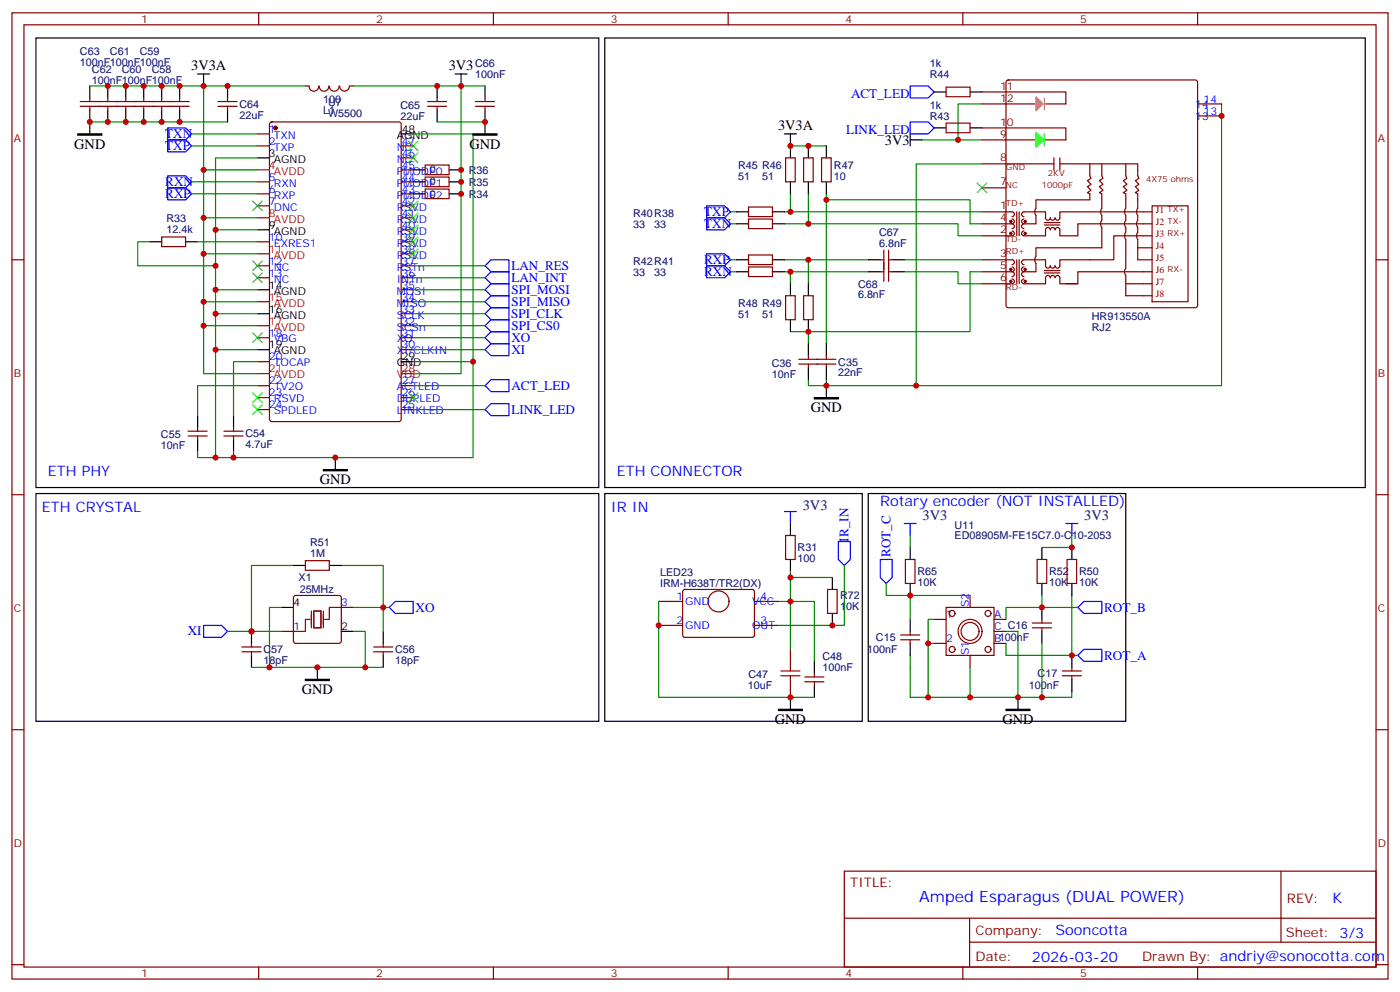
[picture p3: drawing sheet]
<svg xmlns="http://www.w3.org/2000/svg" width="412mm" height="292mm" viewBox="0 0 412 292" stroke-linecap="round" stroke-linejoin="round" font-family="sans-serif">
<g fill="none" stroke="#870000" stroke-width=".35">
<path d="M3.5 3.8h405.4v284.3h-405.4zM7.1 7.3h398.2v277.3h-398.2zM76.2 3.8v3.5M145.3 3.8v3.5M214.5 3.8v3.5M283.6 3.8v3.5M352.8 3.8v3.5M23.6 31.3h32.1M23.6 29.9h32.1M26.5 28.8v1.1M26.5 31.3v1M31.7 28.8v1.1"/>
<path d="M31.7 31.3v1M37 28.8v1.1M37 31.3v1M42.3 28.8v1.1M42.3 31.3v1M47.6 28.8v1.1M47.6 31.3v1M52.9 28.8v1.1M52.9 31.3v1M64.2 31.3h5.6M64.2 29.9h5.6M67 28.8v1.1"/>
<path d="M67 31.3v1M75.8 39.4h3.6M79.6 36.1l.5-.2h37.4l.6 .4 .1 87.1-.5 .6-37.6 .1-.7-.5v-87zM90 25.3h1M93.9 25.3a1.41 1.41 0 0 1-1.4 1.5 1.41 1.41 0 0 1-1.4-1.5M94.1 25.3a1.41 1.41 0 0 0 1.4 1.5 1.41 1.41 0 0 0 1.4-1.5M97 25.3a1.41 1.41 0 0 0 1.4 1.5 1.41 1.41 0 0 0 1.4-1.5M102.9 25.3a1.41 1.41 0 0 1-1.4 1.5 1.41 1.41 0 0 1-1.4-1.5M103 25.3h1.1M125.9 31.3h5.7M125.9 29.9h5.7M128.8 28.8v1.1"/>
<path d="M128.8 31.3v1M140.1 31.3h5.6M140.1 29.9h5.6M142.9 28.8v1.1M142.9 31.3v1M278.7 25.6h7.1v2.9h-7.1zM278.7 36.2h7.1v2.9h-7.1zM289.3 27.1h24.7v3.5h-6M289.3 37.6h24.7v3.6h-6M289.3 30.6h15.5M296.6 23.7l.4-.2h55.1l.5 .2 .2 .5v65.7l-.3 .5-.4 .2h-55.1l-.5-.3-.2-.4v-65.7zM352.8 30.6h7"/>
<path d="M352.8 34.1h7M75.8 42.9h3.6M75.8 53.5h3.6M75.8 57h3.6M118.2 42.9h3.5M118.2 53.5h3.5M118.2 57h3.5M118.2 50h3.5M118.2 46.5h3.5M125.2 55.6h7.1v2.9h-7.1zM125.2 52.1h7.1v2.8h-7.1zM125.2 48.6h7.1v2.8h-7.1z"/>
<path d="M231.4 46.5h2.8v7h-2.8zM236.7 46.5h2.8v7h-2.8zM242 46.5h2.8v7h-2.8zM289.3 55.3h7M289.3 48.2h21.1M289.3 41.2h15.5M310.4 46.5v3.5M312.2 48.2h22.9v3.6l.4 .7-1.1 .7 1.1 1-1.1 .7 1.1 1.1-1.1 .7 .7 .3v4.3a1.77 1.77 0 0 0 0 2.1v1.4a1.77 1.77 0 0 0 0 2.1v1.4a1.77 1.77 0 0 0 0 2.1v6h4.3M312.2 46.5v3.5M321 48.2v3.6l.4 .7-1.1 .7 1.1 1-1.1 .7 1.1 1.1-1.1 .7 .7 .3v1.8h-15.8l-.1 2.5a1.77 1.77 0 0 0 .1 2.1v2.5h-3.6M324.6 48.2v3.6l.3 .7-1.1 .7 1.1 1-1.1 .7 1.1 1.1-1.1 .7 .8 .3-.1 4.3a1.77 1.77 0 0 0 .1 2.1l-.1 1.4a1.77 1.77 0 0 0 .1 2.1v6h-19.4l-.1 2.5a1.77 1.77 0 0 0 .1 2.1v2.5h-3.6M331.6 48.2v3.6l.4 .7-1.1 .7 1.1 1-1.1 .7 1.1 1.1-1.1 .7 .7 .3v4.3a1.77 1.77 0 0 0 0 2.1v1.4a1.77 1.77 0 0 0 0 2.1v1.4a1.77 1.77 0 0 0 0 2.1v8.5a1.77 1.77 0 0 0 0 2.1v6h7.8"/>
<path d="M3.5 76.4h3.6M47.6 69.7h7.1v2.9h-7.1zM75.8 60.6h3.6M75.8 71.2h3.6M75.8 78.2h3.6M118.2 60.6h3.5M118.2 71.2h3.5M118.2 78.2h3.5M118.2 74.7h3.5M118.2 67.6h3.5M118.2 64.1h3.5M220.5 78.6h7v2.8h-7z"/>
<path d="M220.5 75h7v2.9h-7zM220.5 64.5h7v2.8h-7zM220.5 60.9h7v2.8h-7zM259.3 76.4h1M259.3 80h1M260.3 73.6v9.2M261.8 76.4h1M261.8 80h1M261.8 73.6v9.2M289.3 76.4h8.8a.71 .71 0 0 1 .7 .8 .71 .71 0 0 1-.7 .7M289.3 62.3h8.8a.71 .71 0 0 1 .7 .7 .71 .71 0 0 1-.7 .7M289.3 80h8.8"/>
<path d="M289.3 65.9h8.8M298.1 80a.71 .71 0 0 1 .7 .7 .71 .71 0 0 1-.7 .7M298.1 78.6a.71 .71 0 0 1 .7 .7 .71 .71 0 0 1-.7 .7M298.1 65.9a.71 .71 0 0 1 .7 .7 .71 .71 0 0 1-.7 .7M298.1 68a.71 .71 0 0 1 .7 .7 .71 .71 0 0 1-.7 .7h-8.8M298.1 64.5a.71 .71 0 0 1 .7 .7 .71 .71 0 0 1-.7 .7M299.5 62.3v7.1M299.5 76.4v7.1M300.2 62.3v7.1M300.2 76.4v7.1M301.6 80a.71 .71 0 0 0-.7 .7 .71 .71 0 0 0 .7 .7M301.6 78.6a.71 .71 0 0 0-.7 .7 .71 .71 0 0 0 .7 .7"/>
<path d="M301.6 65.9a.71 .71 0 0 0-.7 .7 .71 .71 0 0 0 .7 .7M301.6 64.5a.71 .71 0 0 0-.7 .7 .71 .71 0 0 0 .7 .7M307.6 79.6h4.6M307.6 66.2h4.6M307.6 65.5h4.6M335.1 72.9h4.3M339.4 69.4h-11.3v7h-15.9v1.8a.71 .71 0 0 1-.7 .7 .71 .71 0 0 1-.7-.7 .71 .71 0 0 1-.7 .7 .71 .71 0 0 1-.7-.7 .71 .71 0 0 1-.7 .7 .71 .71 0 0 1-.7-.7v-1.8h-6.4a.71 .71 0 0 0-.7 .8 .71 .71 0 0 0 .7 .7M339.4 80h-21.9v3.5h-3.5M339.4 65.9h-21.9v3.5h-5.3v-1.8a.71 .71 0 0 0-.7-.7 .71 .71 0 0 0-.7 .7 .71 .71 0 0 0-.7-.7 .71 .71 0 0 0-.7 .7 .71 .71 0 0 0-.7-.7 .71 .71 0 0 0-.7 .7v1.8h-6.4a.71 .71 0 0 1-.7-.7 .71 .71 0 0 1 .7-.7M339.4 62.3h-27.2v1.8a.71 .71 0 0 1-.7 .7 .71 .71 0 0 1-.7-.7 .71 .71 0 0 1-.7 .7 .71 .71 0 0 1-.7-.7 .71 .71 0 0 1-.7 .7 .71 .71 0 0 1-.7-.7v-1.8h-6.4a.71 .71 0 0 0-.7 .7 .71 .71 0 0 0 .7 .7M339.4 60.6h10.6v28.2h-10.6zM405.3 76.4h3.6"/>
<path d="M75.8 81.7h3.6M75.8 99.4h3.6M118.2 81.7h3.5M118.2 99.4h3.5M118.2 95.8h3.5M118.2 92.3h3.5M118.2 88.8h3.5M118.2 85.3h3.5M231.4 87h2.8v7.1h-2.8zM236.7 87h2.8v7.1h-2.8zM298.1 82.1a.71 .71 0 0 1 .7 .7 .71 .71 0 0 1-.7 .7h-8.8M301.6 82.1a.71 .71 0 0 0-.7 .7 .71 .71 0 0 0 .7 .7h6.4v-1.8a.71 .71 0 0 1 .7-.7 .71 .71 0 0 1 .7 .7 .71 .71 0 0 1 .7-.7 .71 .71 0 0 1 .7 .7 .71 .71 0 0 1 .7-.7 .71 .71 0 0 1 .7 .7v1.8h5.3"/>
<path d="M307.6 80.3h4.6M331.6 83.5h7.8M75.8 106.4h3.6M75.8 113.5h3.6M75.8 117h3.6M118.2 113.5h3.5M118.2 117h3.5M118.2 102.9h3.5M235.3 107.1h10.9M235.3 105.7h10.9M238.1 104.7v1M238.1 107.1v1.1"/>
<path d="M243.4 104.7v1M243.4 107.1v1.1M55.4 128.3h5.6M55.4 126.9h5.6M58.2 125.8v1.1M58.2 128.3v1.1M66 128.3h5.6M66 126.9h5.6M68.8 125.8v1.1M68.8 128.3v1.1M75.8 120.5h3.6M118.2 120.5h3.5"/>
<path d="M3.5 145.6h3.6M231.4 157.6h2.8v7h-2.8zM405.3 145.6h3.6M86.7 175.4l.4-.2h12.7l.5 .2 .2 .5v12.7l-.2 .5-.5 .2h-12.7l-.5-.2-.2-.5v-12.7zM90 165h7v2.8h-7zM100.5 178.8h3.6M194 177h7.1M201.3 173.7l.5-.2h20l.4 .7v12.9l-.7 .5-20-.1-.4-.6v-12.7zM222.2 177h7.1M243.8 173.5h2.8v7h-2.8zM266.7 164.6h2.8v7.1h-2.8zM278.7 178.8h14.1v14.1h-14.1z"/>
<path d="M285.8 175.2v3.6M305.5 164.6h2.8v7.1h-2.8zM314.3 164.6h2.8v7.1h-2.8zM71.3 191.8h5.6M71.3 190.4h5.6M74.1 189.3v1.1M74.1 191.8v1.1M82.9 185.8h3.5M110.1 191.8h5.6M110.1 190.4h5.6M112.9 189.3v1.1M112.9 191.8v1.1"/>
<path d="M194 184h7.1M222.2 184h7.1M232.8 191.1v3.5M237.1 199.2h5.6M239.9 198.2v1M265.3 188.3h5.6M265.3 186.9h5.6M268.1 185.8v1.1M268.1 188.3v1M275.2 189.3h3.5M275.2 182.3h3.5M285.8 192.9v3.5"/>
<path d="M292.8 185.8h3.5M292.8 189.3h3.5M292.8 182.3h3.5M304.1 184.7h5.6M304.1 183.3h5.6M306.9 182.3v1M306.9 184.7v1.1M312.9 198.9h5.7M312.9 197.4h5.7M315.7 196.4v1M315.7 198.9v1M3.5 214.7h3.6"/>
<path d="M232.8 201.7v3.5M237.1 200.6h5.6M239.9 200.6v1.1M405.3 214.7h3.6M248.7 256.4h156.6v28.2h-156.6zM377.3 256.4v20.9M248.7 270.2h156.5M285.6 277.3h119.6M285.6 270.2v14.1M3.5 283.9h3.6M76.2 284.6v3.5M145.3 284.6v3.5"/>
<path d="M214.5 284.6v3.5M283.6 284.6v3.5M352.8 284.6v3.5M405.3 283.9h3.6"/>
<circle cx="211.7" cy="177" r="3.1"/>
<circle cx="280.5" cy="180.5" r=".88"/>
<circle cx="280.5" cy="191.1" r=".88"/>
<circle cx="285.7" cy="185.8" r="3.5"/>
<circle cx="285.7" cy="185.8" r="2.65"/>
<circle cx="291" cy="180.5" r=".88"/>
<circle cx="291" cy="191.1" r=".88"/>
</g>
<circle cx="81.1" cy="37.6" r=".53" fill="#870000" stroke="#870000" stroke-width=".35"/>
<g fill="none" stroke="#000" stroke-width=".35">
<path d="M10.6 11.2h165.8v132.3h-165.8zM178.2 11.2h224v132.3h-224zM26.5 25.3v3.5M26.5 32.3v7.1M31.7 25.3v3.5M31.7 32.3v3.6M37 25.3v3.5M37 32.3v3.6M42.3 25.3v3.5M42.3 32.3v3.6M47.6 25.3v3.5M47.6 32.3v3.6"/>
<path d="M52.9 25.3v3.5M52.9 32.3v3.6M58.2 21.8h3.5M60 21.8v3.5M67 25.3v3.5M67 32.3v3.6M118.2 39.4h3.5M128.8 25.3v3.5M128.8 32.3v3.6M134.1 21.8h3.5M135.8 21.8v3.5M142.9 25.3v3.5"/>
<path d="M142.9 32.3v7.1M231.1 39.4h3.5M232.8 39.4v7.1M268.1 39.4v3.5M275.2 27.1h3.5M275.2 37.6h3.5M285.8 27.1h3.5M285.8 37.6h3.5M75.8 46.5h3.6M121.7 57h3.5M121.7 53.5h3.5M121.7 50h3.5"/>
<path d="M132.3 57h3.5M132.3 53.5h3.5M132.3 50h3.5M232.8 53.5v3.5M238.1 42.9v3.6M238.1 53.5v3.5M243.4 42.9v3.6M243.4 53.5v3.5M268.1 41.2h3.5M44.1 71.2h3.5M54.7 71.2h3.5M75.8 67.6h3.6"/>
<path d="M217 80h3.5M217 76.4h3.5M217 65.9h3.5M217 62.3h3.5M227.5 80h3.6M227.5 76.4h3.6M227.5 65.9h3.6M227.5 62.3h3.6M255.8 80h3.5M255.8 76.4h3.5M262.8 80h3.5M262.8 76.4h3.5"/>
<path d="M75.8 85.3h3.6M75.8 92.3h3.6M232.8 83.5v3.5M232.8 94.1v3.5M238.1 83.5v3.5M238.1 94.1v3.5M75.8 102.9h3.6M118.2 106.4h3.5M238.1 101.1v3.6M238.1 108.2v3.5M243.4 101.1v3.6M243.4 108.2v3.5"/>
<path d="M243.4 113.5v3.5M58.2 122.3v3.5M58.2 129.4v3.5M68.8 122.3v3.5M68.8 129.4v3.5M98.8 134.7v3.5M10.6 145.2h165.8v67.1h-165.8zM178.2 145.2h75.8v67.1h-75.8zM232.8 154.1v3.5M255.8 145.2h75.8v67.1h-75.8zM82.9 178.8h3.5M86.4 166.4h3.6"/>
<path d="M97 166.4h3.5M232.8 164.6v3.6M245.2 169.9v3.6M268.1 161.1v3.5M268.1 171.7v3.5M306.9 161.1v3.5M306.9 171.7v3.5M306.9 178.8v3.5M315.7 161.1v3.5M315.7 171.7v3.5M74.1 185.8v3.5M74.1 192.9v3.5"/>
<path d="M93.5 196.4v3.5M100.5 185.8h3.6M112.9 185.8v3.5M112.9 192.9v3.5M239.9 194.6v3.6M245.2 180.5v3.5M268.1 182.3v3.5M268.1 189.3v3.6M306.9 185.8v3.5M315.7 192.9v3.5M315.7 199.9v3.5M232.8 205.2v3.5"/>
<path d="M239.9 201.7v3.5M299.9 205.2v3.5"/>
</g>
<path d="M75.8 50h3.6M75.8 64.1h3.6M75.8 74.7h3.6M75.8 88.8h3.6M75.8 95.8h3.6M75.8 110h3.6M118.2 110h3.5" fill="none" stroke="#f00" stroke-width=".35"/>
<g fill="none" stroke="#00f" stroke-width=".35">
<path d="M49.4 37.6h5.3l1.7 1.8-1.7 1.8h-5.3zM268.1 25.3h5.3l1.8 1.8-1.8 1.7h-5.3zM268.1 35.9h5.3l1.8 1.7-1.8 1.8h-5.3zM49.4 41.2h5.3l1.7 1.7-1.7 1.8h-5.3zM49.4 51.8h5.3l1.7 1.7-1.7 1.8h-5.3zM49.4 55.3h5.3l1.7 1.7-1.7 1.8h-5.3zM142.9 78.2l1.7-1.8h5.3v3.6h-5.3zM144.6 80h5.3v3.5h-5.3l-1.7-1.8zM208.1 74.7h5.3l1.8 1.7-1.8 1.8h-5.3zM208.1 78.2h5.3l1.8 1.8-1.8 1.7h-5.3zM208.1 64.1h5.3l1.8 1.8-1.8 1.7h-5.3zM208.1 60.6h5.3l1.8 1.7-1.8 1.8h-5.3z"/>
<path d="M142.9 85.3l1.7-1.8h5.3v3.5h-5.3zM142.9 92.3l1.7-1.7h5.3v3.5h-5.3zM142.9 95.8l1.7-1.7h5.3v3.5h-5.3zM142.9 88.8l1.7-1.8h5.3v3.6h-5.3zM142.9 99.4l1.7-1.8h5.3v3.5h-5.3zM142.9 113.5l1.7-1.8h5.3v3.6h-5.3zM142.9 102.9l1.7-1.8h5.3v3.6h-5.3zM142.9 120.5l1.7-1.7h5.3v3.5h-5.3zM231.1 150.5h3.5M232.8 150.5v3.6M246.9 159.3h3.6v5.3l-1.8 1.8-1.8-1.8zM266.3 154.1h3.6"/>
<path d="M268.1 154.1v3.5M314 154.1h3.5M315.7 154.1v3.5M116.4 177h5.3v3.5h-5.3l-1.7-1.7zM259.3 164.6h3.5v5.3l-1.7 1.8-1.8-1.8zM317.5 178.8l1.8-1.8h5.3v3.5h-5.3zM60 184h5.3l1.7 1.8-1.7 1.8h-5.3zM317.5 192.9l1.8-1.8h5.3v3.5h-5.3z"/>
</g>
<g fill="none" stroke="#008700" stroke-width=".35">
<path d="M26.5 35.9h40.5M26.5 25.3h33.5M56.4 39.4h19.4M90 25.3h-30v24.7h15.8M104.1 25.3h31.7v84.7h-14.1M121.7 39.4h17.6v67M128.8 35.9h14.1M135.8 25.3h7.1M289.3 30.6h-7.1v10.6M359.8 30.6v82.9h-89.9M56.4 42.9h19.4M56.4 53.5h19.4"/>
<path d="M56.4 57h19.4M60 50v14.1h15.8M75.8 46.5h-12.3v88.2h75.8v-28.3h-17.6M232.8 42.9h10.6M232.8 57v5.3M238.1 57v8.9M243.4 57v1.8h42.4v7.1h3.5M243.4 58.8v42.3M271.6 41.2h17.7M289.3 48.2h-19.4v65.3h-26.5M44.1 71.2h-3.5v7h22.9M58.2 71.2h17.6"/>
<path d="M60 64.1v10.6h15.8M60 74.7v14.1h15.8M63.5 67.6h12.3M121.7 78.2h21.2M215.2 65.9h1.8M215.2 80h1.8M215.2 76.4h1.8M215.2 62.3h1.8M231.1 65.9h51.1v3.5h7.1M231.1 62.3h58.2M231.1 80h24.7M231.1 76.4h24.7"/>
<path d="M232.8 80v3.5M238.1 76.4v7.1M266.3 80h15.9v3.5h7.1M266.3 76.4h23M289.3 80h-3.5v17.6h-53M60 88.8v7h15.8M60 95.8v14.2h15.8M63.5 85.3h12.3M63.5 92.3h12.3M121.7 85.3h21.2M121.7 92.3h21.2M121.7 95.8h21.2"/>
<path d="M121.7 88.8h21.2M121.7 81.7h21.2M121.7 99.4h21.2M238.1 97.6v3.5M63.5 102.9h12.3M75.8 106.4h-7v15.9M75.8 113.5h-17.6v8.8M121.7 102.9h21.2M121.7 113.5h21.2M238.1 111.7v1.8h5.3v-1.8M58.2 132.9v1.8h5.3M68.8 132.9v1.8"/>
<path d="M121.7 120.5h21.2M268.1 157.6v3.5M315.7 157.6v3.5h-8.8M82.9 178.8h-3.5v17.6h28.2v-10.6h-3.5M86.4 166.4h-12.3v19.4M100.5 166.4h12.4v19.4M104.1 178.8h10.6M194 177v28.2h45.9M229.3 177h10.6v17.6M232.8 169.9h12.4M232.8 168.2v22.9M248.7 166.4v17.6h-19.4"/>
<path d="M261.1 171.7v3.5h7v7.1M268.1 175.2h17.7M306.9 175.2v3.6h-10.6v3.5M306.9 178.8h10.6M315.7 175.2v17.7h-19.4v-3.6M67 185.8h15.9M74.1 196.4h5.3M107.6 196.4h5.3M268.1 192.9v12.3h31.8M273.4 189.3h1.8M275.2 182.3h-1.8v22.9M285.8 196.4v8.8"/>
<path d="M296.3 185.8h3.6v19.4h15.8v-1.8M306.9 189.3v15.9M315.7 192.9h1.8"/>
</g>
<path d="M22.9 39.4h7.1v.4h-7.1zM139.3 39.4h7.1v.4h-7.1zM239.9 117h7v.4h-7zM95.2 138.2h7.1v.3h-7.1zM90 199.9h7v.4h-7zM229.3 208.7h7.1v.4h-7.1zM296.3 208.7h7.1v.4h-7.1z" fill="#000" stroke="#000" stroke-width=".35"/>
<g fill="none" stroke="#3c3" stroke-width=".35">
<path d="M74.4 59.2l2.9 2.8M77.3 59.2l-2.9 2.8M120.3 59.2l2.8 2.8M120.3 45l2.8 2.9M120.3 41.5l2.8 2.8M123.1 59.2l-2.8 2.8M123.1 45l-2.8 2.9M123.1 41.5l-2.8 2.8M287.9 53.9l2.8 2.8M290.7 53.9l-2.8 2.8M74.4 76.8l2.9 2.8M77.3 76.8l-2.9 2.8"/>
<path d="M120.3 73.3l2.8 2.8M120.3 69.7l2.8 2.9M120.3 66.2l2.8 2.8M120.3 62.7l2.8 2.8M123.1 69.7l-2.8 2.9M123.1 73.3l-2.8 2.8M123.1 66.2l-2.8 2.8M123.1 62.7l-2.8 2.8M74.4 80.3l2.9 2.8M74.4 98l2.9 2.8M77.3 80.3l-2.9 2.8M77.3 98l-2.9 2.8"/>
<path d="M74.4 115.6l2.9 2.8M74.4 119.1l2.9 2.9M77.3 115.6l-2.9 2.8M77.3 119.1l-2.9 2.9M120.3 115.6l2.8 2.8M123.1 115.6l-2.8 2.8"/>
</g>
<path d="M91.7 179.8v4.9M92.4 179.8h2.1v4.9h-2.1zM95.2 179.8v4.9M100.5 178.8h-3.5v3.5h-1.4M91.4 182.3h-1.4v3.5h-3.6" fill="none" stroke="#870012" stroke-width=".35"/>
<g fill="#870000" stroke="#870000" stroke-width=".29">
<circle cx="297.7" cy="82.8" r=".35"/>
<circle cx="297.7" cy="79.3" r=".35"/>
<circle cx="302" cy="82.8" r=".35"/>
<circle cx="302" cy="79.3" r=".35"/>
<circle cx="297.7" cy="68.7" r=".35"/>
<circle cx="297.7" cy="65.2" r=".35"/>
<circle cx="302" cy="68.7" r=".35"/>
<circle cx="302" cy="65.2" r=".35"/>
</g>
<path d="M305.2 39.1l2.4 2.1-2.4 2.1z" fill="#0f0" stroke="#0f0" stroke-width=".35"/>
<path d="M305.2 28.5l2.1 2.1-2.1 2.1z" fill="#ffed00" stroke="#ffed00" stroke-width=".35"/>
<path d="M307.6 39.4v3.5" fill="none" stroke="#0f0" stroke-width=".35"/>
<path d="M307.6 28.8v3.5" fill="none" stroke="#ffed00" stroke-width=".35"/>
<path d="M230 198.9h5.7M230 197.4h5.7M232.8 194.6v2.8M232.8 198.9v2.8" fill="none" stroke="#a10000" stroke-width=".35"/>
<g fill="#c00">
<circle cx="60" cy="50" r=".88"/>
<circle cx="63.5" cy="67.6" r=".88"/>
<circle cx="63.5" cy="78.2" r=".88"/>
<circle cx="60" cy="64.1" r=".88"/>
<circle cx="60" cy="74.7" r=".88"/>
<circle cx="60" cy="88.8" r=".88"/>
<circle cx="60" cy="95.8" r=".88"/>
<circle cx="63.5" cy="85.3" r=".88"/>
<circle cx="63.5" cy="92.3" r=".88"/>
<circle cx="63.5" cy="102.9" r=".88"/>
<circle cx="98.8" cy="134.7" r=".88"/>
<circle cx="135.8" cy="57" r=".88"/>
<circle cx="135.8" cy="53.5" r=".88"/>
<circle cx="135.8" cy="50" r=".88"/>
<circle cx="139.3" cy="106.4" r=".88"/>
<circle cx="93.5" cy="196.4" r=".88"/>
<circle cx="74.1" cy="185.8" r=".88"/>
<circle cx="79.4" cy="196.4" r=".88"/>
<circle cx="107.6" cy="196.4" r=".88"/>
<circle cx="60" cy="25.3" r=".88"/>
<circle cx="135.8" cy="25.3" r=".88"/>
<circle cx="52.9" cy="25.3" r=".88"/>
<circle cx="47.6" cy="25.3" r=".88"/>
<circle cx="42.3" cy="25.3" r=".88"/>
<circle cx="37" cy="25.3" r=".88"/>
<circle cx="31.8" cy="25.3" r=".88"/>
<circle cx="26.5" cy="35.9" r=".88"/>
<circle cx="47.6" cy="35.9" r=".88"/>
<circle cx="42.3" cy="35.9" r=".88"/>
<circle cx="37" cy="35.9" r=".88"/>
<circle cx="31.8" cy="35.9" r=".88"/>
<circle cx="67" cy="25.3" r=".88"/>
<circle cx="52.9" cy="35.9" r=".88"/>
<circle cx="128.8" cy="25.3" r=".88"/>
<circle cx="142.9" cy="35.9" r=".88"/>
<circle cx="68.8" cy="134.7" r=".88"/>
<circle cx="63.5" cy="134.7" r=".88"/>
<circle cx="112.9" cy="178.8" r=".88"/>
<circle cx="359.8" cy="34.1" r=".88"/>
<circle cx="269.9" cy="113.5" r=".88"/>
<circle cx="243.4" cy="113.5" r=".88"/>
<circle cx="243.4" cy="58.8" r=".88"/>
<circle cx="282.2" cy="41.2" r=".88"/>
<circle cx="238.1" cy="97.6" r=".88"/>
<circle cx="238.1" cy="76.4" r=".88"/>
<circle cx="232.8" cy="80" r=".88"/>
<circle cx="238.1" cy="42.9" r=".88"/>
<circle cx="232.8" cy="42.9" r=".88"/>
<circle cx="238.1" cy="65.9" r=".88"/>
<circle cx="232.8" cy="62.3" r=".88"/>
<circle cx="315.7" cy="161.1" r=".88"/>
<circle cx="315.7" cy="192.9" r=".88"/>
<circle cx="306.9" cy="205.2" r=".88"/>
<circle cx="306.9" cy="178.8" r=".88"/>
<circle cx="299.9" cy="205.2" r=".88"/>
<circle cx="285.8" cy="205.2" r=".88"/>
<circle cx="268.1" cy="175.2" r=".88"/>
<circle cx="273.4" cy="189.3" r=".88"/>
<circle cx="273.4" cy="205.2" r=".88"/>
<circle cx="232.8" cy="205.2" r=".88"/>
<circle cx="194" cy="184" r=".88"/>
<circle cx="232.8" cy="177" r=".88"/>
<circle cx="245.2" cy="184" r=".88"/>
<circle cx="232.8" cy="169.9" r=".88"/>
</g>
<text font-size="4.6" fill="#00f" x="270.8" y="265.4">Amped Esparagus (DUAL POWER)</text>
<g font-size="4.2">
<text x="56.3" y="20.6">3V3A</text>
<text x="132.2" y="20.6">3V3</text>
<text x="229.2" y="38.2">3V3A</text>
<text x="21.9" y="43.7">GND</text>
<text x="138.3" y="43.7">GND</text>
<text x="260.6" y="42.6">3V3</text>
<text x="238.8" y="121.3">GND</text>
<text x="94.2" y="142.5">GND</text>
<text x="88.9" y="204.2">GND</text>
<text x="228.2" y="213">GND</text>
<text x="295.3" y="213.1">GND</text>
</g>
<g font-size="4.2" fill="#00f">
<text x="14.1" y="139.9">ETH PHY</text>
<text x="181.7" y="139.9">ETH CONNECTOR</text>
<text x="259.3" y="148.8">Rotary encoder (NOT INSTALLED)</text>
<text x="12.3" y="150.5">ETH CRYSTAL</text>
<text x="179.9" y="150.5">IR IN</text>
<text x="392.5" y="265.6">K</text>
<text x="310.9" y="275.2">Sooncotta</text>
<text x="304" y="283">2026-03-20</text>
</g>
<g font-size="4.2" fill="#000080">
<text x="236.5" y="150.2">3V3</text>
<text x="271.8" y="152.9">3V3</text>
<text x="319.4" y="152.9">3V3</text>
</g>
<g font-size="3.9" fill="#00f">
<text x="250.7" y="28.7">ACT_LED</text>
<text x="48.7" y="40.7">TXN</text>
<text x="249.2" y="39.3">LINK_LED</text>
<text x="48.7" y="44.2">TXP</text>
<text x="48.7" y="54.8">RXN</text>
<text x="48.7" y="58.3">RXP</text>
<text x="207.4" y="63.6">TXP</text>
<text x="207.4" y="67.1">TXN</text>
<text x="207.4" y="77.7">RXP</text>
<text x="150.6" y="82.9">LAN_INT</text>
<text x="150.6" y="79.4">LAN_RES</text>
<text x="207.4" y="81.2">RXN</text>
<text x="150.6" y="86.5">SPI_MOSI</text>
<text x="150.6" y="90">SPI_MISO</text>
<text x="150.5" y="93.5">SPI_CLK</text>
<text x="150.6" y="97">SPI_CS0</text>
<text x="150.6" y="100.7">XO</text>
<text x="150.6" y="104.3">XI</text>
<text x="150.6" y="114.8">ACT_LED</text>
<text x="150.6" y="121.8">LINK_LED</text>
<text x="250" y="159.4" transform="rotate(-90 250 159.4)">IR_IN</text>
<text x="262.4" y="163.9" transform="rotate(-90 262.4 163.9)">ROT_C</text>
<text x="122.4" y="180.1">XO</text>
<text x="325.3" y="180">ROT_B</text>
<text x="55.3" y="186.9">XI</text>
<text x="325.3" y="194.2">ROT_A</text>
</g>
<g font-size="3.9" fill="#800">
<text x="250.5" y="260.9">TITLE:</text>
<text x="379.1" y="265.6">REV:</text>
<text x="287.4" y="275.1">Company:</text>
<text x="378.7" y="275.8">Sheet: 3/3</text>
<text x="287.4" y="282.8">Date:</text>
<text x="336.4" y="282.9">Drawn By: andriy@sonocotta.com</text>
</g>
<g font-size="3.2" fill="#800">
<text x="41.6" y="6.8">1</text>
<text x="110.8" y="6.8">2</text>
<text x="179.9" y="6.8">3</text>
<text x="249.1" y="6.8">4</text>
<text x="318.2" y="6.8">5</text>
<text x="294.6" y="29.9">12</text>
<text x="294.6" y="26.4">11</text>
<text x="4.1" y="41.9">A</text>
<text x="294.6" y="40.5">9</text>
<text x="294.6" y="36.9">10</text>
<text x="405.9" y="41.9">A</text>
<text x="294.6" y="47.5">8</text>
<text x="294.6" y="54.6">7</text>
<text x="294.6" y="65.2">4</text>
<text x="294.6" y="61.6">1</text>
<text x="294.6" y="68.7">2</text>
<text x="294.6" y="75.7">3</text>
<text x="294.6" y="82.8">6</text>
<text x="294.6" y="79.3">5</text>
<text x="4.1" y="111">B</text>
<text x="405.9" y="111">B</text>
<text x="4.1" y="180.2">C</text>
<text x="405.9" y="180.2">C</text>
<text x="4.1" y="249.3">D</text>
<text x="405.9" y="249.3">D</text>
<text x="41.6" y="287.6">1</text>
<text x="110.8" y="287.6">2</text>
<text x="179.9" y="287.6">3</text>
<text x="249.1" y="287.6">4</text>
<text x="318.2" y="287.6">5</text>
</g>
<g font-size="3.2" fill="#000080">
<text x="23.6" y="16.2">C63</text>
<text x="32.4" y="16.2">C61</text>
<text x="41.2" y="16.2">C59</text>
<text x="23.6" y="19.4">100nF100nF100nF</text>
<text x="27.1" y="21.5">C62</text>
<text x="35.9" y="21.5">C60</text>
<text x="44.7" y="21.5">C58</text>
<text x="140" y="22.9">100nF</text>
<text x="140" y="19.7">C66</text>
<text x="273.9" y="19.8">1k</text>
<text x="273.9" y="22.9">R44</text>
<text x="27.1" y="24.7">100nF100nF100nF</text>
<text x="70.6" y="34.9">22uF</text>
<text x="70.6" y="31.7">C64</text>
<text x="95.2" y="30.4">100</text>
<text x="95.2" y="33.5">L1</text>
<text x="96.6" y="34.5">W5500</text>
<text x="96.6" y="31.3">U7</text>
<text x="118" y="35.3">22uF</text>
<text x="118" y="32.1">C65</text>
<text x="273.9" y="32.1">1k</text>
<text x="273.9" y="35.2">R43</text>
<text x="126.7" y="51">0</text>
<text x="138.1" y="51.1">R36</text>
<text x="217.4" y="52.9">51</text>
<text x="217.4" y="49.8">R45 R46</text>
<text x="224.5" y="52.9">51</text>
<text x="245.6" y="52.9">10</text>
<text x="245.6" y="49.7">R47</text>
<text x="126.6" y="58.2">0</text>
<text x="126.7" y="54.6">0</text>
<text x="138.1" y="58.2">R34</text>
<text x="138.1" y="54.6">R35</text>
<text x="49.1" y="65.5">R33</text>
<text x="186.5" y="64">R40R38</text>
<text x="49.1" y="68.7">12.4k</text>
<text x="186.5" y="67.1">33</text>
<text x="192.7" y="67">33</text>
<text x="259" y="69.4">C67</text>
<text x="259" y="72.6">6.8nF</text>
<text x="186.5" y="81.2">33</text>
<text x="186.5" y="78.1">R42R41</text>
<text x="192.7" y="81.1">33</text>
<text x="252.7" y="87.8">6.8nF</text>
<text x="252.7" y="84.7">C68</text>
<text x="217.4" y="93.5">51</text>
<text x="217.4" y="90.3">R48 R49</text>
<text x="224.5" y="93.5">51</text>
<text x="321.6" y="94.1">HR913550A</text>
<text x="321.6" y="97.3">RJ2</text>
<text x="246.9" y="107.6">C35</text>
<text x="227.3" y="111.1">10nF</text>
<text x="227.3" y="108">C36</text>
<text x="246.9" y="110.8">22nF</text>
<text x="47.4" y="129">C55</text>
<text x="72.3" y="131.9">4.7uF</text>
<text x="72.3" y="128.7">C54</text>
<text x="47.4" y="132.2">10nF</text>
<text x="281.2" y="155.6">U11</text>
<text x="91.3" y="160.8">R51</text>
<text x="281.2" y="158.7">ED08905M-FE15C7.0-C10-2053</text>
<text x="91.3" y="163.9">1M</text>
<text x="234.9" y="165.3">100</text>
<text x="235" y="162.2">R31</text>
<text x="87.9" y="171.1">X1</text>
<text x="194.5" y="172.8">IRM-H638T/TR2(DX)</text>
<text x="194.5" y="169.6">LED23</text>
<text x="270.2" y="172.5">10K</text>
<text x="270.2" y="169.3">R65</text>
<text x="309" y="172.5">10K</text>
<text x="309" y="169.3">R52</text>
<text x="317.9" y="172.5">10K</text>
<text x="317.9" y="169.3">R50</text>
<text x="88.3" y="174.6">25MHz</text>
<text x="247.5" y="179.6">10K</text>
<text x="247.5" y="176.4">R72</text>
<text x="258" y="188.8">C15</text>
<text x="77.6" y="195.4">18pF</text>
<text x="77.6" y="192.3">C57</text>
<text x="116.4" y="195.4">18pF</text>
<text x="116.4" y="192.3">C56</text>
<text x="242.3" y="197.5">100nF</text>
<text x="242.3" y="194.3">C48</text>
<text x="255.5" y="192.3">100nF</text>
<text x="220.3" y="202.8">10uF</text>
<text x="220.5" y="199.6">C47</text>
<text x="303.1" y="202.9">100nF</text>
<text x="305.7" y="199.3">C17</text>
</g>
<g font-size="3.2" fill="#00f">
<text x="352.1" y="35.2">13</text>
<text x="352.1" y="31.6">14</text>
<text x="354.5" y="33.8">13</text>
<text x="354.5" y="30.2">14</text>
<text x="79.2" y="39.1">1</text>
<text x="80.7" y="40.8">TXN</text>
<text x="79.2" y="42.6">2</text>
<text x="80.7" y="44.3">TXP</text>
<text x="116.9" y="47.9">NC</text>
<text x="116.9" y="44.3">NC</text>
<text x="118.4" y="46.1">46</text>
<text x="118.4" y="42.6">47</text>
<text x="79.2" y="53.2">5</text>
<text x="116.9" y="51.4">PMODE0</text>
<text x="118.4" y="53.2">44</text>
<text x="118.4" y="49.6">45</text>
<text x="79.2" y="56.7">6</text>
<text x="80.7" y="54.9">RXN</text>
<text x="80.7" y="58.5">RXP</text>
<text x="116.9" y="58.5">PMODE2</text>
<text x="116.9" y="54.9">PMODE1</text>
<text x="118.4" y="56.7">43</text>
<text x="79.2" y="60.2">7</text>
<text x="80.7" y="62">DNC</text>
<text x="116.9" y="65.5">RSVD</text>
<text x="116.9" y="62">RSVD</text>
<text x="118.4" y="63.7">41</text>
<text x="118.4" y="60.2">42</text>
<text x="79.2" y="70.8">10</text>
<text x="116.9" y="69">RSVD</text>
<text x="118.4" y="70.8">39</text>
<text x="118.4" y="67.3">40</text>
<text x="79.2" y="77.9">12</text>
<text x="80.7" y="72.6">EXRES1</text>
<text x="116.9" y="76.1">RSVD</text>
<text x="116.9" y="72.6">RSVD</text>
<text x="118.4" y="77.9">37</text>
<text x="118.4" y="74.3">38</text>
<text x="79.2" y="81.4">13</text>
<text x="80.7" y="79.6">NC</text>
<text x="80.7" y="83.1">NC</text>
<text x="116.9" y="83.1">INTn</text>
<text x="116.9" y="79.6">RSTn</text>
<text x="118.4" y="81.4">36</text>
<text x="116.9" y="86.7">MOSI</text>
<text x="118.4" y="88.4">34</text>
<text x="118.4" y="84.9">35</text>
<text x="116.9" y="93.7">SCLK</text>
<text x="116.9" y="90.2">MISO</text>
<text x="118.4" y="95.5">32</text>
<text x="118.4" y="92">33</text>
<text x="79.2" y="99">18</text>
<text x="80.7" y="100.8">VBG</text>
<text x="116.9" y="100.8">XO</text>
<text x="116.9" y="97.3">SCSn</text>
<text x="118.4" y="99">31</text>
<text x="79.2" y="106.1">20</text>
<text x="80.7" y="107.8">TOCAP</text>
<text x="116.9" y="104.3">XI/CLKIN</text>
<text x="118.4" y="102.6">30</text>
<text x="79.2" y="113.1">22</text>
<text x="118.4" y="113.1">27</text>
<text x="79.2" y="116.7">23</text>
<text x="80.7" y="114.9">1V2O</text>
<text x="80.7" y="118.4">RSVD</text>
<text x="116.9" y="118.4">DUPLED</text>
<text x="116.9" y="114.9">ACTLED</text>
<text x="118.4" y="116.7">26</text>
<text x="79.2" y="120.2">24</text>
<text x="80.7" y="122">SPDLED</text>
<text x="116.9" y="122">LINKLED</text>
<text x="118.4" y="120.2">25</text>
<text x="100.5" y="178.4">3</text>
<text x="199.3" y="176.6">1</text>
<text x="201.8" y="178">GND</text>
<text x="221.5" y="178">VCC</text>
<text x="224" y="176.6">4</text>
<text x="285.4" y="178.8" transform="rotate(-90 285.4 178.8)">S2</text>
<text x="86.4" y="185.5">1</text>
<text x="199.3" y="183.7">2</text>
<text x="201.8" y="185.1">GND</text>
<text x="221.5" y="185.1">OUT</text>
<text x="224" y="183.7">3</text>
<text x="278.7" y="181.9">1</text>
<text x="292.8" y="185.5">C C16</text>
<text x="292.8" y="181.9">A</text>
<text x="278.7" y="189">2</text>
<text x="292.8" y="189">B100nF</text>
<text x="285.4" y="192.9" transform="rotate(-90 285.4 192.9)">S1</text>
</g>
<g font-size="3.2">
<text x="116.9" y="40.8">AGND</text>
<text x="118.4" y="39.1">48</text>
<text x="79.2" y="46.1">3</text>
<text x="80.7" y="47.9">AGND</text>
<text x="79.2" y="67.3">9</text>
<text x="80.7" y="69">AGND</text>
<text x="79.2" y="84.9">14</text>
<text x="80.7" y="86.7">AGND</text>
<text x="79.2" y="92">16</text>
<text x="80.7" y="93.7">AGND</text>
<text x="79.2" y="102.6">19</text>
<text x="80.7" y="104.3">AGND</text>
<text x="116.9" y="107.8">GND</text>
<text x="118.4" y="106.1">29</text>
<text x="86.4" y="178.4">4</text>
<text x="100.5" y="185.5">2</text>
</g>
<g font-size="3.2" fill="#f00">
<text x="79.2" y="49.6">4</text>
<text x="80.7" y="51.4">AVDD</text>
<text x="79.2" y="63.7">8</text>
<text x="80.7" y="65.5">AVDD</text>
<text x="79.2" y="74.3">11</text>
<text x="80.7" y="76.1">AVDD</text>
<text x="79.2" y="88.4">15</text>
<text x="79.2" y="95.5">17</text>
<text x="80.7" y="90.2">AVDD</text>
<text x="80.7" y="97.3">AVDD</text>
<text x="79.2" y="109.6">21</text>
<text x="80.7" y="111.4">AVDD</text>
<text x="116.9" y="111.4">VDD</text>
<text x="118.4" y="109.6">28</text>
</g>
<g font-size="2.8" fill="#800">
<text x="340.4" y="62.8">J1</text>
<text x="340.4" y="69.8">J3</text>
<text x="340.4" y="66.3">J2</text>
<text x="340.4" y="76.9">J5</text>
<text x="340.4" y="73.3">J4</text>
<text x="340.4" y="83.9">J7</text>
<text x="340.4" y="80.4">J6</text>
<text x="340.4" y="87.5">J8</text>
</g>
<g font-size="2.5" fill="#800">
<text x="296.3" y="50.2">GND</text>
<text x="308.7" y="51.9">2KV</text>
<text x="337.6" y="53.7">4X75 ohms</text>
<text x="296.3" y="55.5">NC</text>
<text x="306.9" y="55.5">1000pF</text>
<text x="296.3" y="60.7">TD+</text>
<text x="344" y="62.5">TX+</text>
<text x="296.3" y="71.3">TD-</text>
<text x="344" y="66">TX-</text>
<text x="344" y="69.6">RX+</text>
<text x="296.3" y="74.9">RD+</text>
<text x="344" y="80.2">RX-</text>
<text x="296.3" y="85.3">RD-</text>
</g>
</svg>
